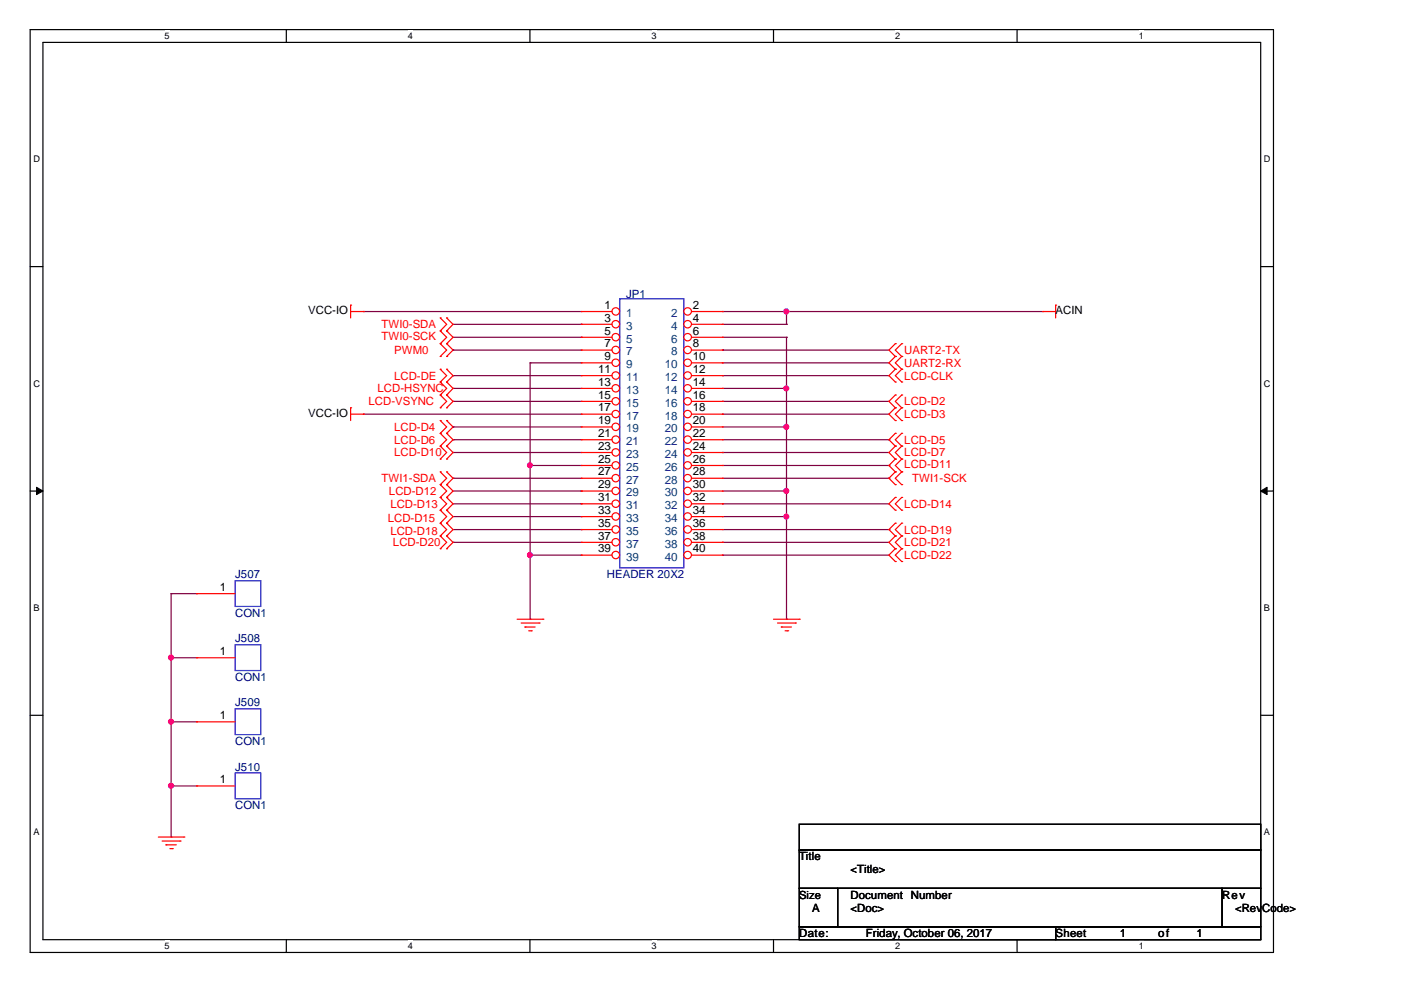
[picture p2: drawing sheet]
<svg xmlns="http://www.w3.org/2000/svg" width="297mm" height="210mm" viewBox="0 0 297 210" stroke-linecap="round" stroke-linejoin="round" font-family="sans-serif">
<path d="M6.4 6.3h263.6v195.6h-263.6zM9.1 9h258.2v190.2h-258.2z" fill="none" stroke="#000" stroke-width=".25"/>
<g fill="#fff">
<path d="M34.9 6.5h1v2.2h-1z"/>
<path d="M34.9 199.4h1v2.2h-1z"/>
</g>
<path d="M60.7 6.3v2.7M60.7 199.2v2.7" fill="none" stroke="#000" stroke-width=".25"/>
<g fill="#fff">
<path d="M86.5 6.5h1v2.2h-1z"/>
<path d="M86.5 199.4h1v2.2h-1z"/>
</g>
<path d="M112.4 6.3v2.7M112.4 199.2v2.7" fill="none" stroke="#000" stroke-width=".25"/>
<g fill="#fff">
<path d="M138.1 6.5h1.1v2.2h-1.1z"/>
<path d="M138.1 199.4h1.1v2.2h-1.1z"/>
</g>
<path d="M164 6.3v2.7M164 199.2v2.7" fill="none" stroke="#000" stroke-width=".25"/>
<g fill="#fff">
<path d="M189.8 6.5h1v2.2h-1z"/>
<path d="M189.8 199.4h1v2.2h-1z"/>
</g>
<path d="M215.6 6.3v2.7M215.6 199.2v2.7" fill="none" stroke="#000" stroke-width=".25"/>
<g fill="#fff">
<path d="M241.4 6.5h1.1v2.2h-1.1z"/>
<path d="M241.4 199.4h1.1v2.2h-1.1z"/>
<path d="M7.1 32.7h1.3v2.2h-1.3z"/>
<path d="M268 32.7h1.3v2.2h-1.3z"/>
<path d="M7.1 80.2h1.3v2.2h-1.3z"/>
<path d="M268 80.2h1.3v2.2h-1.3z"/>
</g>
<path d="M6.4 56.5h2.7M267.3 56.5h2.7" fill="none" stroke="#000" stroke-width=".25"/>
<g fill="#fff">
<path d="M7.1 127.8h1.2v2.2h-1.2z"/>
<path d="M268 127.8h1.2v2.2h-1.2z"/>
</g>
<path d="M6.4 104.1h2.7M267.3 104.1h2.7" fill="none" stroke="#000" stroke-width=".25"/>
<g fill="#000" stroke="#000" stroke-width=".21">
<path d="M7.7 103.3l1.4 .8-1.4 .8z" fill-rule="evenodd"/>
<path d="M267.3 104.1l1.3-.8v1.6z" fill-rule="evenodd"/>
</g>
<g fill="#fff">
<path d="M7.1 175.3h1.2v2.2h-1.2z"/>
<path d="M268 175.3h1.2v2.2h-1.2z"/>
</g>
<path d="M6.4 151.7h2.7M267.3 151.7h2.7M169.5 174.8h97.8v5.4h-97.8zM169.5 180.2h97.8v8.2h-97.8zM169.5 188.4h8.1v8.1h-8.1zM169.5 196.5h54.3v2.7h-54.3zM177.6 188.4h81.5v8.1h-81.5zM223.8 196.5h43.5v2.7h-43.5zM259.1 188.4h8.2v8.1h-8.2z" fill="none" stroke="#000" stroke-width=".25"/>
<g fill="none" stroke="#800040" stroke-width=".25">
<path d="M77 66.1h.1M77 66.1h46.2M96.1 74.2h.1M96.1 79.6h.1M96.1 68.8h27.1M96.1 71.5h27.1M96.1 74.2h27.1M96.1 79.6h27.1M112.4 76.9h.1M112.4 76.9h10.8M112.4 76.9v54.4M123.2 68.8h.1"/>
<path d="M123.2 71.5h.1M153.2 66.1h.1M153.2 74.2h.1M153.2 76.9h.1M153.2 79.6h.1M153.2 66.1h67.9M153.2 68.8h13.6M153.2 76.9h35.3M153.2 71.5h13.6M153.2 74.2h35.3M153.2 79.6h35.3M166.8 68.8h.1"/>
<path d="M166.8 66.1h.1M166.8 71.5h.1M166.8 66.1v2.7M166.8 71.5v59.8M77 87.8h.1M77 87.8h46.2M96.1 82.4h.1M96.1 85.1h.1M96.1 90.5h.1M96.1 93.2h.1M96.1 95.9h.1M96.1 82.4h27.1"/>
<path d="M96.1 90.5h27.1M96.1 85.1h27.1M96.1 93.2h27.1M96.1 95.9h27.1M112.4 98.7h.1M112.4 98.7h10.8M153.2 85.1h.1M153.2 87.8h.1M153.2 95.9h.1M153.2 98.7h35.3M153.2 82.4h13.6M153.2 90.5h13.6"/>
<path d="M153.2 87.8h35.3M153.2 85.1h35.3M153.2 93.2h35.3M153.2 95.9h35.3M166.8 82.4h.1M166.8 90.5h.1M188.5 98.7h.1M188.5 93.2h.1M96.1 115h.1M96.1 101.4h.1M96.1 104.1h27.1M96.1 106.8h27.1"/>
<path d="M96.1 109.5h27.1M96.1 112.3h27.1M96.1 115h27.1M96.1 101.4h27.1M112.4 117.7h.1M112.4 117.7h10.8M123.2 104.1h.1M123.2 106.8h.1M123.2 109.5h.1M123.2 112.3h.1M153.2 106.8h.1M153.2 115h.1"/>
<path d="M153.2 117.7h.1M153.2 104.1h13.6M153.2 106.8h35.3M153.2 109.5h13.6M153.2 112.3h35.3M153.2 115h35.3M153.2 117.7h35.3M153.2 101.4h35.3M166.8 104.1h.1M166.8 109.5h.1M188.5 112.3h.1M188.5 101.4h.1"/>
<path d="M36.3 125.9h.1M36.3 139.5h.1M36.3 125.9h5.4M36.3 125.9v51.6M36.3 139.5h5.4M112.4 131.3h.1M166.8 131.3h.1M36.3 153h.1M36.3 153h5.4M36.3 166.6h.1M36.3 177.5h.1M36.3 166.6h5.4"/>
</g>
<g fill="#f0f" stroke="#f0f" stroke-width=".25">
<circle cx="112.4" cy="98.6" r=".51"/>
<circle cx="112.3" cy="117.7" r=".52"/>
<circle cx="166.7" cy="82.3" r=".51"/>
<circle cx="166.7" cy="104.1" r=".52"/>
<circle cx="166.7" cy="109.5" r=".51"/>
<circle cx="166.7" cy="90.5" r=".52"/>
<circle cx="166.7" cy="66" r=".52"/>
<circle cx="36.3" cy="139.4" r=".52"/>
<circle cx="36.3" cy="153" r=".52"/>
<circle cx="36.3" cy="166.6" r=".52"/>
</g>
<g fill="none" stroke="#f00" stroke-width=".25">
<path d="M74.3 64.7h.1M74.3 66.1h2.7M74.3 64.7v2.7M77 66.1h.1M93.3 75.6h.1M93.3 72.9h.1M93.3 78.3h.1M93.3 70.2h.1M93.3 67.4h.1M93.3 72.9l1.4 1.3-1.4 1.4M93.3 78.3l1.4 1.3-1.4 1.4M93.3 67.4l1.4 1.4-1.4 1.4"/>
<path d="M93.3 70.2l1.4 1.3-1.4 1.4M94.7 72.9h.1M94.7 75.6h.1M94.7 78.3h.1M94.7 67.4h.1M94.7 70.2h.1M94.7 72.9l1.4 1.3-1.4 1.4M94.7 78.3l1.4 1.3-1.4 1.4M94.7 67.4l1.4 1.4-1.4 1.4M94.7 70.2l1.4 1.3-1.4 1.4M189.8 72.9h.1M189.8 75.6h.1"/>
<path d="M189.8 78.3h.1M189.8 72.9l-1.3 1.3 1.3 1.4M189.8 75.6l-1.3 1.3 1.3 1.4M189.8 78.3l-1.3 1.3 1.3 1.4M191.2 75.6h.1M191.2 72.9h.1M191.2 78.3h.1M191.2 72.9l-1.4 1.3 1.4 1.4M191.2 75.6l-1.4 1.3 1.4 1.4M191.2 78.3l-1.4 1.3 1.4 1.4M221.1 66.1h.1M221.1 66.1h2.7"/>
<path d="M223.8 64.7h.1M223.8 64.7v2.7M74.3 86.5h.1M74.3 86.5v2.7M74.3 87.8h2.7M77 87.8h.1M93.3 81h.1M93.3 83.7h.1M93.3 86.5h.1M93.3 91.9h.1M93.3 89.2h.1M93.3 94.6h.1"/>
<path d="M93.3 97.3h.1M93.3 81l1.4 1.4-1.4 1.3M93.3 83.7l1.4 1.4-1.4 1.4M93.3 89.2l1.4 1.3-1.4 1.4M93.3 91.9l1.4 1.3-1.4 1.4M93.3 94.6l1.4 1.3-1.4 1.4M94.7 81h.1M94.7 83.7h.1M94.7 86.5h.1M94.7 89.2h.1M94.7 91.9h.1M94.7 94.6h.1"/>
<path d="M94.7 97.3h.1M94.7 81l1.4 1.4-1.4 1.3M94.7 83.7l1.4 1.4-1.4 1.4M94.7 89.2l1.4 1.3-1.4 1.4M94.7 91.9l1.4 1.3-1.4 1.4M94.7 94.6l1.4 1.3-1.4 1.4M189.8 97.3h.1M189.8 81h.1M189.8 83.7h.1M189.8 86.5h.1M189.8 89.2h.1M189.8 94.6h.1"/>
<path d="M189.8 91.9h.1M189.8 97.3l-1.3 1.4 1.3 1.3M189.8 83.7l-1.3 1.4 1.3 1.4M189.8 86.5l-1.3 1.3 1.3 1.4M189.8 94.6l-1.3 1.3 1.3 1.4M189.8 91.9l-1.3 1.3 1.3 1.4M191.2 97.3h.1M191.2 81h.1M191.2 86.5h.1M191.2 83.7h.1M191.2 89.2h.1M191.2 94.6h.1"/>
<path d="M191.2 91.9h.1M191.2 97.3l-1.4 1.4 1.4 1.3M191.2 83.7l-1.4 1.4 1.4 1.4M191.2 86.5l-1.4 1.3 1.4 1.4M191.2 94.6l-1.4 1.3 1.4 1.4M191.2 91.9l-1.4 1.3 1.4 1.4M93.3 102.8h.1M93.3 100h.1M93.3 116.3h.1M93.3 113.6h.1M93.3 110.9h.1M93.3 108.2h.1"/>
<path d="M93.3 105.5h.1M93.3 100l1.4 1.4-1.4 1.4M93.3 113.6l1.4 1.4-1.4 1.3M93.3 110.9l1.4 1.4-1.4 1.3M93.3 108.2l1.4 1.3-1.4 1.4M93.3 102.8l1.4 1.3-1.4 1.4M93.3 105.5l1.4 1.3-1.4 1.4M94.7 100h.1M94.7 102.8h.1M94.7 113.6h.1M94.7 116.3h.1M94.7 110.9h.1"/>
<path d="M94.7 108.2h.1M94.7 105.5h.1M94.7 100l1.4 1.4-1.4 1.4M94.7 113.6l1.4 1.4-1.4 1.3M94.7 110.9l1.4 1.4-1.4 1.3M94.7 108.2l1.4 1.3-1.4 1.4M94.7 102.8l1.4 1.3-1.4 1.4M94.7 105.5l1.4 1.3-1.4 1.4M189.8 116.3h.1M189.8 119.1h.1M189.8 113.6h.1M189.8 100h.1"/>
<path d="M189.8 102.8h.1M189.8 110.9h.1M189.8 105.5h.1M189.8 108.2h.1M189.8 116.3l-1.3 1.4 1.3 1.4M189.8 113.6l-1.3 1.4 1.3 1.3M189.8 100l-1.3 1.4 1.3 1.4M189.8 110.9l-1.3 1.4 1.3 1.3M189.8 105.5l-1.3 1.3 1.3 1.4M191.2 119.1h.1M191.2 116.3h.1M191.2 113.6h.1"/>
<path d="M191.2 102.8h.1M191.2 100h.1M191.2 110.9h.1M191.2 108.2h.1M191.2 105.5h.1M191.2 116.3l-1.4 1.4 1.4 1.4M191.2 113.6l-1.4 1.4 1.4 1.3M191.2 100l-1.4 1.4 1.4 1.4M191.2 110.9l-1.4 1.4 1.4 1.3M191.2 105.5l-1.4 1.3 1.4 1.4M41.7 139.5h.1M41.7 139.5h8.2"/>
<path d="M109.6 131.3h5.5M110.5 132.1h3.8M111.3 132.9h.1M111.3 132.9h2.2M112.1 133.7h.5M112.6 133.7h.1M114.3 132.1h.1M115.1 131.3h.1M164 131.3h5.5M164.8 132.1h3.9M165.7 132.9h.1M165.7 132.9h2.1"/>
<path d="M166.5 133.7h.5M167 133.7h.1M168.7 132.1h.1M169.5 131.3h.1M33.6 177.5h5.4M34.4 178.3h3.8M35.2 179.1h.1M35.2 179.1h2.2M36 179.9h.5M36.5 179.9h.1M38.2 178.3h.1M39 177.5h.1"/>
</g>
<path d="M131.4 63.3h13.6v57.1h-13.6zM49.9 136.7h5.4v5.5h-5.4z" fill="none" stroke="#00f" stroke-width=".25"/>
<circle cx="130.6" cy="66" r=".8" fill="#fff" stroke="#f00" stroke-width=".25"/>
<path d="M123.2 66.1h.1M123.2 66.1h6.6" fill="none" stroke="#f00" stroke-width=".25"/>
<circle cx="145.8" cy="66" r=".8" fill="#fff" stroke="#f00" stroke-width=".25"/>
<path d="M146.6 66.1h6.6M153.2 66.1h.1" fill="none" stroke="#f00" stroke-width=".25"/>
<circle cx="130.6" cy="68.7" r=".8" fill="#fff" stroke="#f00" stroke-width=".25"/>
<path d="M123.2 68.8h.1M123.2 68.8h6.6" fill="none" stroke="#f00" stroke-width=".25"/>
<circle cx="145.8" cy="68.7" r=".8" fill="#fff" stroke="#f00" stroke-width=".25"/>
<path d="M146.6 68.8h6.6M153.2 68.8h.1" fill="none" stroke="#f00" stroke-width=".25"/>
<circle cx="130.6" cy="71.5" r=".8" fill="#fff" stroke="#f00" stroke-width=".25"/>
<path d="M123.2 71.5h.1M123.2 71.5h6.6" fill="none" stroke="#f00" stroke-width=".25"/>
<circle cx="145.8" cy="71.5" r=".8" fill="#fff" stroke="#f00" stroke-width=".25"/>
<path d="M146.6 71.5h6.6M153.2 71.5h.1" fill="none" stroke="#f00" stroke-width=".25"/>
<circle cx="130.6" cy="74.2" r=".8" fill="#fff" stroke="#f00" stroke-width=".25"/>
<path d="M123.2 74.2h.1M123.2 74.2h6.6" fill="none" stroke="#f00" stroke-width=".25"/>
<circle cx="145.8" cy="74.2" r=".8" fill="#fff" stroke="#f00" stroke-width=".25"/>
<path d="M146.6 74.2h6.6M153.2 74.2h.1" fill="none" stroke="#f00" stroke-width=".25"/>
<circle cx="130.6" cy="76.9" r=".8" fill="#fff" stroke="#f00" stroke-width=".25"/>
<path d="M123.2 76.9h.1M123.2 76.9h6.6" fill="none" stroke="#f00" stroke-width=".25"/>
<circle cx="145.8" cy="76.9" r=".8" fill="#fff" stroke="#f00" stroke-width=".25"/>
<path d="M146.6 76.9h6.6M153.2 76.9h.1" fill="none" stroke="#f00" stroke-width=".25"/>
<circle cx="130.6" cy="79.6" r=".8" fill="#fff" stroke="#f00" stroke-width=".25"/>
<path d="M123.2 79.6h.1M123.2 79.6h6.6" fill="none" stroke="#f00" stroke-width=".25"/>
<circle cx="145.8" cy="79.6" r=".8" fill="#fff" stroke="#f00" stroke-width=".25"/>
<path d="M146.6 79.6h6.6M153.2 79.6h.1" fill="none" stroke="#f00" stroke-width=".25"/>
<circle cx="130.6" cy="82.3" r=".8" fill="#fff" stroke="#f00" stroke-width=".25"/>
<path d="M123.2 82.4h.1M123.2 82.4h6.6" fill="none" stroke="#f00" stroke-width=".25"/>
<circle cx="145.8" cy="82.3" r=".8" fill="#fff" stroke="#f00" stroke-width=".25"/>
<path d="M146.6 82.4h6.6M153.2 82.4h.1" fill="none" stroke="#f00" stroke-width=".25"/>
<circle cx="130.6" cy="85.1" r=".8" fill="#fff" stroke="#f00" stroke-width=".25"/>
<path d="M123.2 85.1h.1M123.2 85.1h6.6" fill="none" stroke="#f00" stroke-width=".25"/>
<circle cx="145.8" cy="85.1" r=".8" fill="#fff" stroke="#f00" stroke-width=".25"/>
<path d="M146.6 85.1h6.6M153.2 85.1h.1" fill="none" stroke="#f00" stroke-width=".25"/>
<circle cx="130.6" cy="87.8" r=".8" fill="#fff" stroke="#f00" stroke-width=".25"/>
<path d="M123.2 87.8h.1M123.2 87.8h6.6" fill="none" stroke="#f00" stroke-width=".25"/>
<circle cx="145.8" cy="87.8" r=".8" fill="#fff" stroke="#f00" stroke-width=".25"/>
<path d="M146.6 87.8h6.6M153.2 87.8h.1" fill="none" stroke="#f00" stroke-width=".25"/>
<circle cx="130.6" cy="90.5" r=".8" fill="#fff" stroke="#f00" stroke-width=".25"/>
<path d="M123.2 90.5h.1M123.2 90.5h6.6" fill="none" stroke="#f00" stroke-width=".25"/>
<circle cx="145.8" cy="90.5" r=".8" fill="#fff" stroke="#f00" stroke-width=".25"/>
<path d="M146.6 90.5h6.6M153.2 90.5h.1" fill="none" stroke="#f00" stroke-width=".25"/>
<circle cx="130.6" cy="93.2" r=".8" fill="#fff" stroke="#f00" stroke-width=".25"/>
<path d="M123.2 93.2h.1M123.2 93.2h6.6" fill="none" stroke="#f00" stroke-width=".25"/>
<circle cx="145.8" cy="93.2" r=".8" fill="#fff" stroke="#f00" stroke-width=".25"/>
<path d="M146.6 93.2h6.6M153.2 93.2h.1" fill="none" stroke="#f00" stroke-width=".25"/>
<circle cx="130.6" cy="95.9" r=".8" fill="#fff" stroke="#f00" stroke-width=".25"/>
<path d="M123.2 95.9h.1M123.2 95.9h6.6" fill="none" stroke="#f00" stroke-width=".25"/>
<circle cx="145.8" cy="95.9" r=".8" fill="#fff" stroke="#f00" stroke-width=".25"/>
<path d="M146.6 95.9h6.6M153.2 95.9h.1" fill="none" stroke="#f00" stroke-width=".25"/>
<circle cx="130.6" cy="98.7" r=".8" fill="#fff" stroke="#f00" stroke-width=".25"/>
<path d="M123.2 98.7h.1M123.2 98.7h6.6" fill="none" stroke="#f00" stroke-width=".25"/>
<circle cx="145.8" cy="98.7" r=".8" fill="#fff" stroke="#f00" stroke-width=".25"/>
<path d="M146.6 98.7h6.6M153.2 98.7h.1" fill="none" stroke="#f00" stroke-width=".25"/>
<circle cx="130.6" cy="101.4" r=".8" fill="#fff" stroke="#f00" stroke-width=".25"/>
<path d="M123.2 101.4h.1M123.2 101.4h6.6" fill="none" stroke="#f00" stroke-width=".25"/>
<circle cx="145.8" cy="101.4" r=".8" fill="#fff" stroke="#f00" stroke-width=".25"/>
<path d="M146.6 101.4h6.6M153.2 101.4h.1" fill="none" stroke="#f00" stroke-width=".25"/>
<circle cx="130.6" cy="104.1" r=".8" fill="#fff" stroke="#f00" stroke-width=".25"/>
<path d="M123.2 104.1h.1M123.2 104.1h6.6" fill="none" stroke="#f00" stroke-width=".25"/>
<circle cx="145.8" cy="104.1" r=".8" fill="#fff" stroke="#f00" stroke-width=".25"/>
<path d="M146.6 104.1h6.6M153.2 104.1h.1" fill="none" stroke="#f00" stroke-width=".25"/>
<circle cx="130.6" cy="106.8" r=".8" fill="#fff" stroke="#f00" stroke-width=".25"/>
<path d="M123.2 106.8h.1M123.2 106.8h6.6" fill="none" stroke="#f00" stroke-width=".25"/>
<circle cx="145.8" cy="106.8" r=".8" fill="#fff" stroke="#f00" stroke-width=".25"/>
<path d="M146.6 106.8h6.6M153.2 106.8h.1" fill="none" stroke="#f00" stroke-width=".25"/>
<circle cx="130.6" cy="109.5" r=".8" fill="#fff" stroke="#f00" stroke-width=".25"/>
<path d="M123.2 109.5h.1M123.2 109.5h6.6" fill="none" stroke="#f00" stroke-width=".25"/>
<circle cx="145.8" cy="109.5" r=".8" fill="#fff" stroke="#f00" stroke-width=".25"/>
<path d="M146.6 109.5h6.6M153.2 109.5h.1" fill="none" stroke="#f00" stroke-width=".25"/>
<circle cx="130.6" cy="112.3" r=".8" fill="#fff" stroke="#f00" stroke-width=".25"/>
<path d="M123.2 112.3h.1M123.2 112.3h6.6" fill="none" stroke="#f00" stroke-width=".25"/>
<circle cx="145.8" cy="112.3" r=".8" fill="#fff" stroke="#f00" stroke-width=".25"/>
<path d="M146.6 112.3h6.6M153.2 112.3h.1" fill="none" stroke="#f00" stroke-width=".25"/>
<circle cx="130.6" cy="115" r=".8" fill="#fff" stroke="#f00" stroke-width=".25"/>
<path d="M123.2 115h.1M123.2 115h6.6" fill="none" stroke="#f00" stroke-width=".25"/>
<circle cx="145.8" cy="115" r=".8" fill="#fff" stroke="#f00" stroke-width=".25"/>
<path d="M146.6 115h6.6M153.2 115h.1" fill="none" stroke="#f00" stroke-width=".25"/>
<circle cx="130.6" cy="117.7" r=".8" fill="#fff" stroke="#f00" stroke-width=".25"/>
<path d="M123.2 117.7h.1M123.2 117.7h6.6" fill="none" stroke="#f00" stroke-width=".25"/>
<circle cx="145.8" cy="117.7" r=".8" fill="#fff" stroke="#f00" stroke-width=".25"/>
<path d="M146.6 117.7h6.6M153.2 117.7h.1M41.7 125.9h.1M41.7 125.9h8.2M41.7 153h.1M41.7 153h8.2M41.7 166.6h.1M41.7 166.6h8.2" fill="none" stroke="#f00" stroke-width=".25"/>
<path d="M49.9 123.1h5.4v5.5h-5.4zM49.9 150.3h5.4v5.5h-5.4zM49.9 163.9h5.4v5.4h-5.4z" fill="none" stroke="#00f" stroke-width=".25"/>
<g fill="#f0f" stroke="#f0f" stroke-width=".25">
<circle cx="112.4" cy="98.6" r=".51"/>
<circle cx="112.3" cy="117.7" r=".52"/>
<circle cx="166.7" cy="82.3" r=".51"/>
<circle cx="166.7" cy="104.1" r=".52"/>
<circle cx="166.7" cy="109.5" r=".51"/>
<circle cx="166.7" cy="90.5" r=".52"/>
<circle cx="166.7" cy="66" r=".52"/>
<circle cx="36.3" cy="139.4" r=".52"/>
<circle cx="36.3" cy="153" r=".52"/>
<circle cx="36.3" cy="166.6" r=".52"/>
</g>
<g font-size="2.5">
<text x="128.1" y="65.5">1</text>
<text x="146.9" y="65.5">2</text>
<text x="128.1" y="68.2">3</text>
<text x="128.1" y="70.9">5</text>
<text x="146.9" y="68.2">4</text>
<text x="146.9" y="70.9">6</text>
<text x="128.1" y="73.6">7</text>
<text x="128.1" y="76.3">9</text>
<text x="146.9" y="73.6">8</text>
<text x="146.9" y="76.3">10</text>
<text x="126.8" y="79.1">11</text>
<text x="126.8" y="81.8">13</text>
<text x="146.9" y="79.1">12</text>
<text x="146.9" y="81.8">14</text>
<text x="126.8" y="84.5">15</text>
<text x="126.8" y="87.2">17</text>
<text x="126.8" y="89.9">19</text>
<text x="146.9" y="84.5">16</text>
<text x="146.9" y="87.2">18</text>
<text x="146.9" y="89.9">20</text>
<text x="126.8" y="92.6">21</text>
<text x="126.8" y="95.3">23</text>
<text x="146.9" y="92.6">22</text>
<text x="146.9" y="95.3">24</text>
<text x="126.8" y="98.1">25</text>
<text x="126.8" y="100.8">27</text>
<text x="146.9" y="98.1">26</text>
<text x="146.9" y="100.8">28</text>
<text x="126.8" y="103.5">29</text>
<text x="126.8" y="106.2">31</text>
<text x="146.9" y="103.5">30</text>
<text x="146.9" y="106.2">32</text>
<text x="126.8" y="108.9">33</text>
<text x="126.8" y="111.7">35</text>
<text x="146.9" y="108.9">34</text>
<text x="146.9" y="111.7">36</text>
<text x="126.8" y="114.4">37</text>
<text x="126.8" y="117.1">39</text>
<text x="146.9" y="114.4">38</text>
<text x="146.9" y="117.1">40</text>
<text x="46.6" y="125.3">1</text>
<text x="46.6" y="138.9">1</text>
<text x="46.6" y="152.5">1</text>
<text x="46.6" y="166">1</text>
</g>
<g font-size="2.5" fill="#004080">
<text x="132.8" y="67.2">1</text>
<text x="132.8" y="69.9">3</text>
<text x="142.3" y="67.2">2</text>
<text x="142.3" y="69.9">4</text>
<text x="132.8" y="72.7">5</text>
<text x="132.8" y="75.4">7</text>
<text x="142.3" y="72.7">6</text>
<text x="142.3" y="75.4">8</text>
<text x="132.8" y="78.1">9</text>
<text x="132.8" y="80.8">11</text>
<text x="132.8" y="83.5">13</text>
<text x="140.9" y="78.1">10</text>
<text x="140.9" y="80.8">12</text>
<text x="140.9" y="83.5">14</text>
<text x="132.8" y="86.2">15</text>
<text x="132.8" y="89">17</text>
<text x="140.9" y="86.2">16</text>
<text x="140.9" y="89">18</text>
<text x="132.8" y="91.7">19</text>
<text x="132.8" y="94.4">21</text>
<text x="140.9" y="91.7">20</text>
<text x="140.9" y="94.4">22</text>
<text x="132.8" y="97.1">23</text>
<text x="132.8" y="99.8">25</text>
<text x="140.9" y="97.1">24</text>
<text x="140.9" y="99.8">26</text>
<text x="132.8" y="102.5">27</text>
<text x="132.8" y="105.3">29</text>
<text x="132.8" y="108">31</text>
<text x="140.9" y="102.5">28</text>
<text x="140.9" y="105.3">30</text>
<text x="140.9" y="108">32</text>
<text x="132.8" y="110.7">33</text>
<text x="132.8" y="113.4">35</text>
<text x="140.9" y="110.7">34</text>
<text x="140.9" y="113.4">36</text>
<text x="132.8" y="116.1">37</text>
<text x="132.8" y="118.8">39</text>
<text x="140.9" y="116.1">38</text>
<text x="140.9" y="118.8">40</text>
</g>
<g font-size="2.4" fill="#000080">
<text x="132.8" y="63.1">JP1</text>
<text x="49.9" y="122.6">J507</text>
<text x="128.7" y="122.6">HEADER 20X2</text>
<text x="49.9" y="130.8">CON1</text>
<text x="49.9" y="136.2">J508</text>
<text x="49.9" y="144.4">CON1</text>
<text x="49.9" y="149.8">J509</text>
<text x="49.9" y="158">CON1</text>
<text x="49.9" y="163.4">J510</text>
<text x="49.9" y="171.5">CON1</text>
</g>
<g font-size="2.4">
<text x="65.4" y="66.6">VCC-IO</text>
<text x="223.8" y="66.6">ACIN</text>
<text x="65.4" y="88.4">VCC-IO</text>
<text x="169.5" y="182.4">Title</text>
<text x="180.3" y="185.1">&lt;Title&gt;</text>
<text x="169.5" y="190.6">Size</text>
<text x="180.3" y="190.6">Document Number</text>
<text x="259.1" y="190.6">Rev</text>
<text x="172.2" y="193.3">A</text>
<text x="180.3" y="193.3">&lt;Doc&gt;</text>
<text x="261.9" y="193.3">&lt;Rev</text>
<text x="267.6" y="193.3">Code&gt;</text>
<text x="169.5" y="198.7">Date:</text>
<text x="183.6" y="198.7">Friday, October 06, 2017</text>
<text x="223.8" y="198.7">Sheet</text>
<text x="237.4" y="198.7">1</text>
<text x="245.5" y="198.7">of</text>
<text x="253.7" y="198.7">1</text>
</g>
<g font-size="2.4" fill="#f00">
<text x="80.9" y="69.6">TWI0-SDA</text>
<text x="80.9" y="72.1">TWI0-SCK</text>
<text x="83.6" y="75.1">PWM0</text>
<text x="191.7" y="75.1">UART2-TX</text>
<text x="191.7" y="77.8">UART2-RX</text>
<text x="80.1" y="83.2">LCD-HSYNC</text>
<text x="83.6" y="80.5">LCD-DE</text>
<text x="191.7" y="80.5">LCD-CLK</text>
<text x="78.1" y="86">LCD-VSYNC</text>
<text x="191.7" y="86">LCD-D2</text>
<text x="191.7" y="88.7">LCD-D3</text>
<text x="83.6" y="91.4">LCD-D4</text>
<text x="83.6" y="94.1">LCD-D6</text>
<text x="191.7" y="94.1">LCD-D5</text>
<text x="83.6" y="96.8">LCD-D10</text>
<text x="191.7" y="99.2">LCD-D11</text>
<text x="191.7" y="96.8">LCD-D7</text>
<text x="80.9" y="102.2">TWI1-SDA</text>
<text x="82.5" y="105">LCD-D12</text>
<text x="82.8" y="107.7">LCD-D13</text>
<text x="191.7" y="107.7">LCD-D14</text>
<text x="193.4" y="102.2">TWI1-SCK</text>
<text x="82.2" y="110.7">LCD-D15</text>
<text x="82.8" y="113.4">LCD-D18</text>
<text x="191.7" y="113.1">LCD-D19</text>
<text x="83.3" y="115.8">LCD-D20</text>
<text x="191.7" y="118.5">LCD-D22</text>
<text x="191.7" y="115.8">LCD-D21</text>
</g>
<g font-size="1.9">
<text x="34.9" y="8.3">5</text>
<text x="86.5" y="8.3">4</text>
<text x="138.1" y="8.3">3</text>
<text x="189.8" y="8.3">2</text>
<text x="241.4" y="8.3">1</text>
<text x="7.1" y="34.4">D</text>
<text x="268" y="34.4">D</text>
<text x="7.1" y="82">C</text>
<text x="268" y="82">C</text>
<text x="7.1" y="129.6">B</text>
<text x="268" y="129.6">B</text>
<text x="7.1" y="177.1">A</text>
<text x="268" y="177.1">A</text>
<text x="34.9" y="201.2">5</text>
<text x="86.5" y="201.2">4</text>
<text x="138.1" y="201.2">3</text>
<text x="189.8" y="201.2">2</text>
<text x="241.4" y="201.2">1</text>
</g>
</svg>
